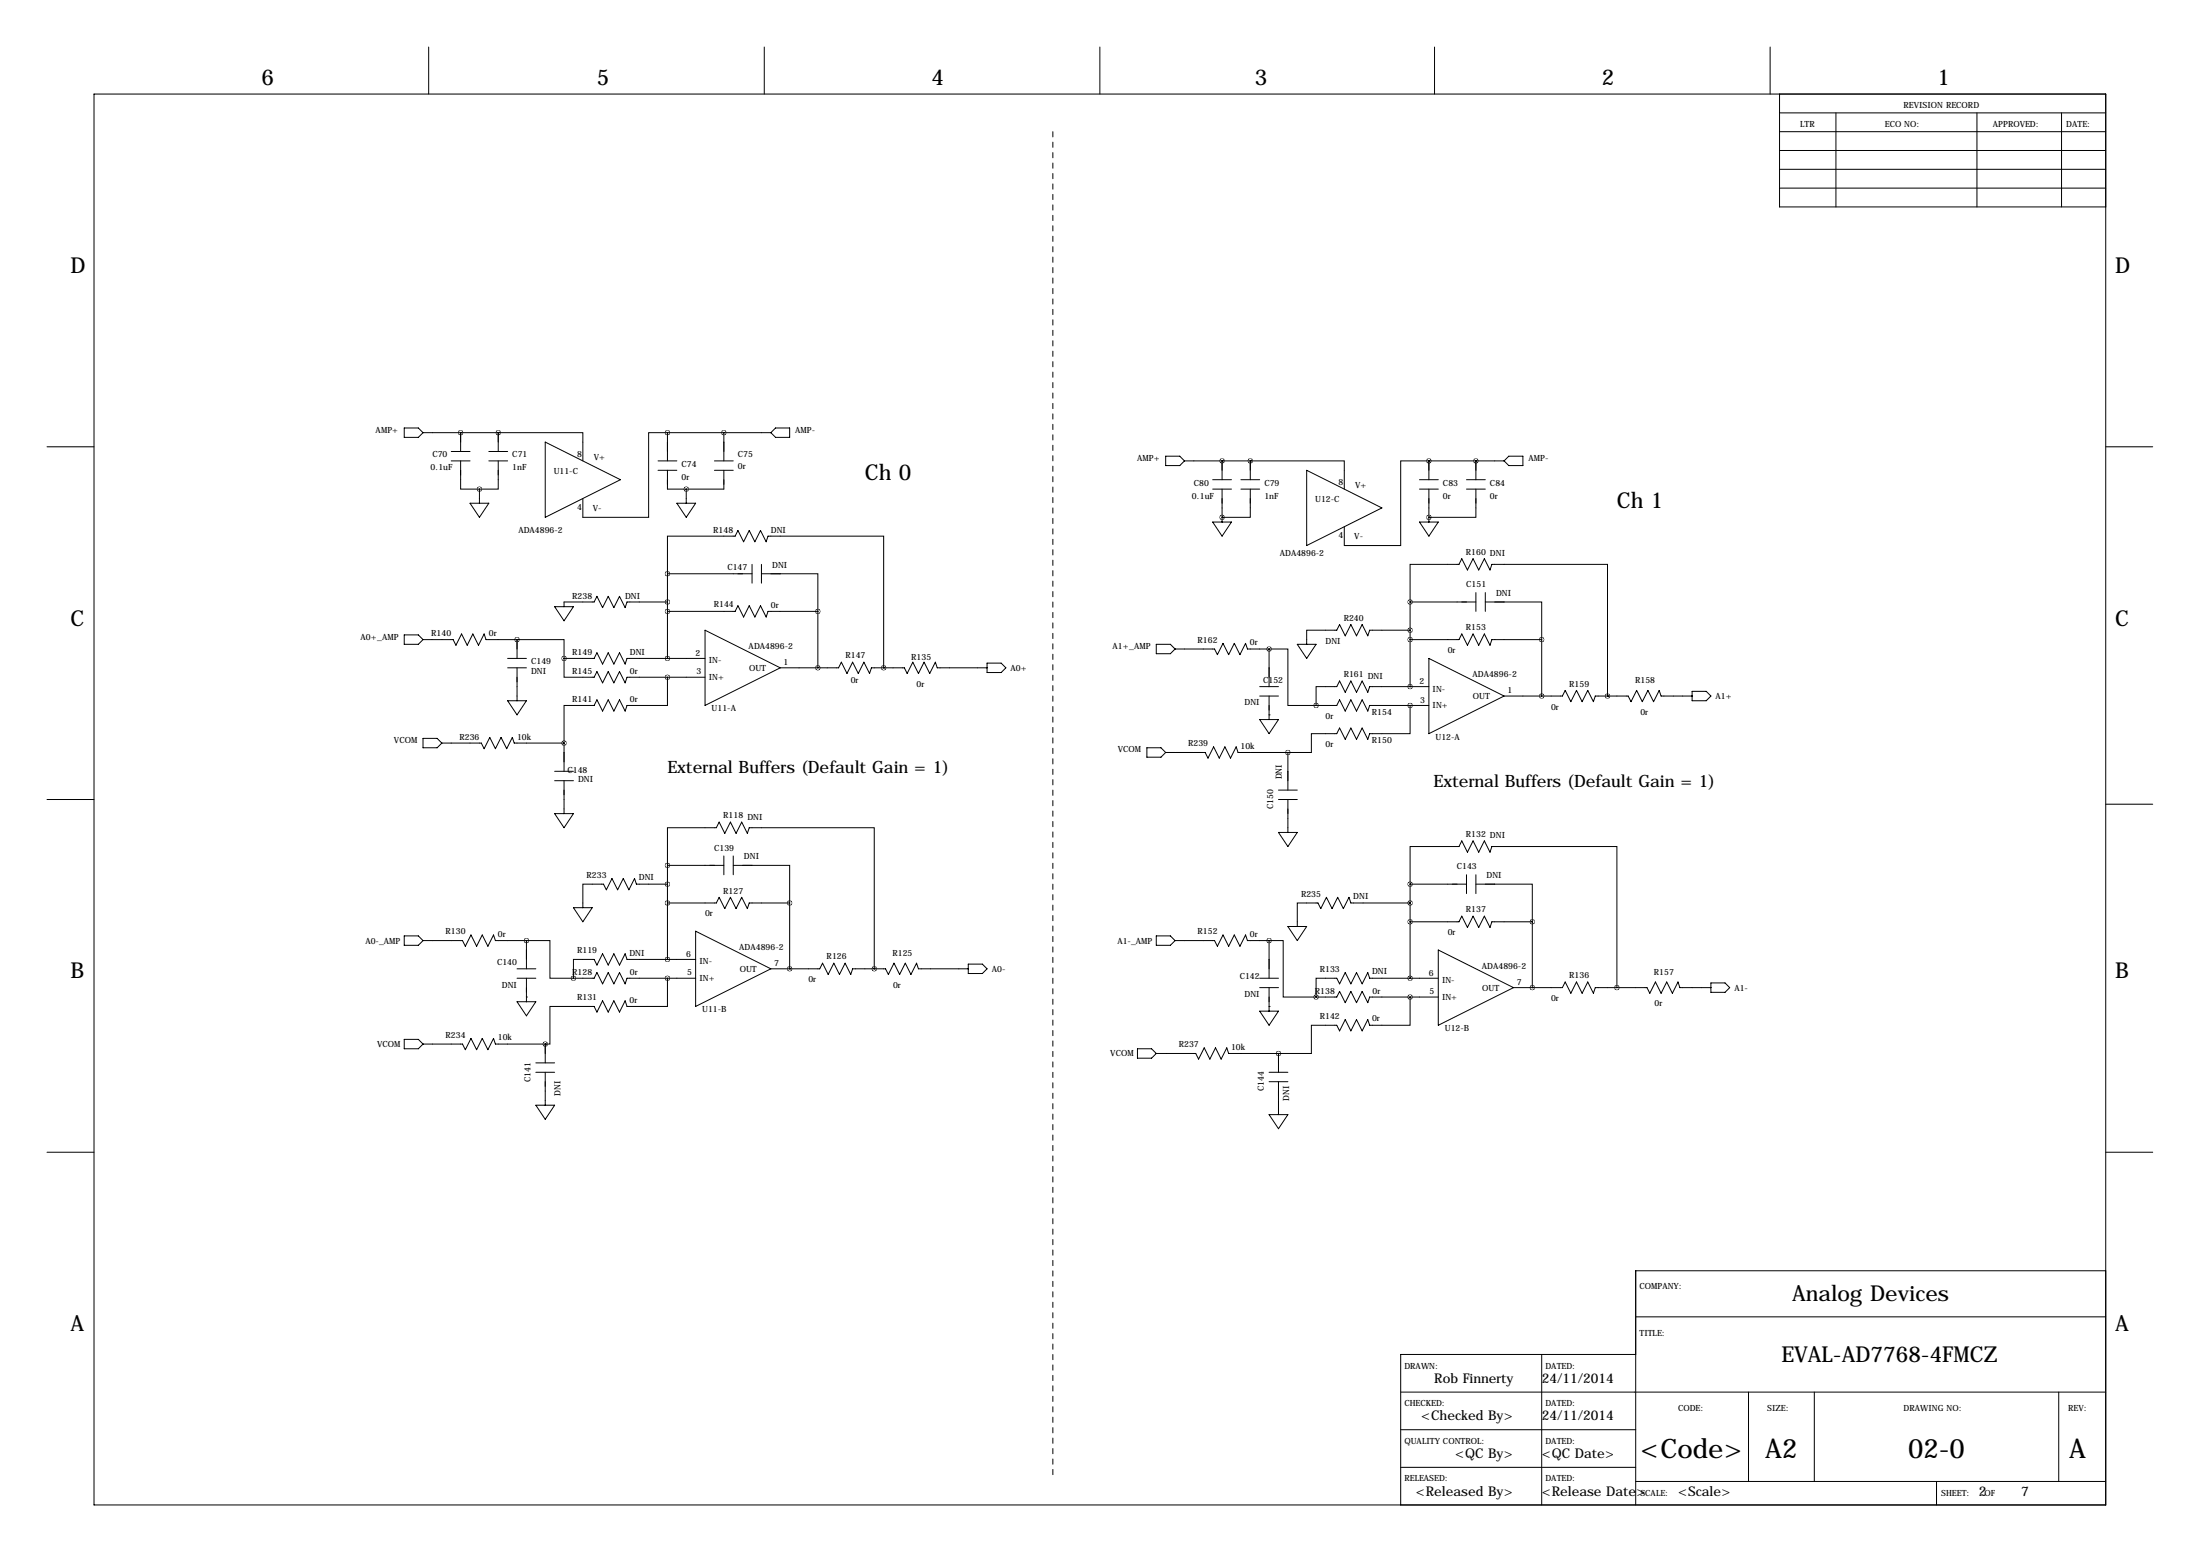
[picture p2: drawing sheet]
<svg xmlns="http://www.w3.org/2000/svg" width="594mm" height="419mm" viewBox="0 0 594 419" stroke-linecap="round" stroke-linejoin="round" font-family="sans-serif">
<g fill="none" stroke="#000" stroke-width=".27">
<path d="M115.8 12.7v12.7M206.5 12.7v12.7M297.2 12.7v12.7M387.6 12.7v12.7M478.3 12.7v12.7M25.4 25.4h543.6v381h-543.6zM480.8 25.4v30.5h88.2M480.8 30.5h88.2M480.8 35.6h88.2M496.1 30.5v25.4M534.2 30.5v25.4M557 30.5v25.4"/>
<path d="M480.8 40.6h88.2M480.8 45.7h88.2M480.8 50.8h88.2M109.2 115.6h3.8l1.3 1.2-1.3 1.3h-3.8zM114.3 116.8h20.3M124.5 116.8h.1M124.5 116.8v5.1M134.6 116.8h.1M134.6 116.8h22.9v7.7M134.6 116.8v5.1M147.3 119.4l20.3 10.1-20.3 10.2zM180.3 116.8h-5v22.9h-17.8v-5.1"/>
<path d="M180.3 116.8v7.7M180.3 116.8h28M195.6 116.8v7.7M209.5 115.6h3.9v2.5h-3.9l-1.2-1.3zM12.7 120.6h12.7M121.9 124.5h5.1M121.9 121.9h5.1M124.5 124.5v7.6h5M127 135.9h5.1l-2.6 3.8zM129.5 132.1v3.8M132.1 124.5h5.1M132.1 121.9h5.1"/>
<path d="M134.6 124.5v7.6h-5.1M177.8 124.5h5.1M177.8 127h5.1M180.3 127v5.1h15.3v-5.1M182.9 135.9h5.1l-2.6 3.8zM185.4 132.1v3.8M193 124.5h5.1M193 127h5.1M315 123.2h3.8l1.2 1.3-1.2 1.2h-3.8zM320 124.5h17.8M327.7 132.1h5M327.7 129.5h5"/>
<path d="M330.2 139.7h.1M330.2 124.5h.1M330.2 124.5v5M330.2 132.1v8.9M335.3 132.1h5.1M335.3 129.5h5.1M337.8 132.1v7.6h-7.6M337.8 124.5h.1M337.8 124.5h25.4v7.6M337.8 124.5v5M353.1 127l20.3 10.2-20.3 10.1zM383.5 132.1h5.1"/>
<path d="M383.5 129.5h5.1M386.1 139.7h.1M386.1 124.5h.1M386.1 124.5h-7.6v22.8h-15.3v-5.1M386.1 124.5h20.3M386.1 124.5v5M386.1 132.1v8.9M396.2 132.1h5.1M396.2 129.5h5.1M398.8 132.1v7.6h-12.7M398.8 124.5h.1M398.8 124.5v5"/>
<path d="M407.7 123.2h3.8v2.5h-3.8l-1.3-1.2zM569 120.6h12.7M180.3 154.9v-10.1h18.3l.8-1.5 1.5 3 1.5-3 1.6 3 1.5-3 1.5 3 .5-1.5h31.3v35.5M180.3 154.9h22.9M180.3 154.9v22.9M203.2 152.4v5.1M205.7 154.9h15.3v10.2M205.7 152.4v5.1M327.7 141h5l-2.5 3.8zM383.5 141h5.1l-2.5 3.8zM109.2 171.4h3.8l1.3 1.3-1.3 1.3h-3.8zM114.3 172.7h8.1l.8 1.5 1.5-3 1.5 3 1.6-3 1.5 3 1.5-3 .5 1.5h8.4"/>
<path d="M137.2 177.8h5M139.7 172.7h.1M139.7 172.7h12.7v5.1M139.7 172.7v5.1M149.9 163.8h5l-2.5 3.8zM152.4 177.8v5.1h8.1l.8-1.5 1.5 3 1.5-3 1.6 3 1.5-3 1.5 3 .5-1.5h21.1M152.4 177.8h8.1l.8-1.5 1.5 3 1.5-3 1.6 3 1.5-3 1.5 3 .5-1.5h21.1M180.3 162.6h-10.9l-.5 1.5-1.5-3.1-1.5 3.1-1.6-3.1-1.5 3.1-1.5-3.1-.8 1.6h-8.1v1.2M180.3 165.1h18.3l.8-1.5 1.5 3 1.5-3 1.6 3 1.5-3 1.5 3 .5-1.5h13.5M190.5 170.2l20.3 10.1-20.3 10.2zM221 165.1v15.2M266.7 179.1h3.8l1.3 1.2-1.3 1.3h-3.8z"/>
<path d="M312.4 174h3.8l1.3 1.3-1.3 1.2h-3.8zM317.5 175.3h10.7l.7 1.5 1.6-3.1 1.5 3.1 1.5-3.1 1.5 3.1 1.5-3.1 .6 1.6h5.8M342.9 175.3h5.1v15.2h7.6M342.9 175.3v10.1M350.5 174h5.1l-2.5 3.8zM381 170.2h-10.9l-.5 1.5-1.6-3-1.5 3-1.5-3-1.5 3-1.6-3-.7 1.5h-8.1v3.8M381 162.6v-10.2h13.2l.8-1.5 1.5 3 1.5-3 1.5 3 1.6-3 1.5 3 .5-1.5h31.2v35.6M381 172.7h13.2l.8-1.5 1.5 3 1.5-3 1.5 3 1.6-3 1.5 3 .5-1.5h13.5M381 162.6h17.8M381 162.6v22.8M386.1 177.8l20.3 10.2-20.3 10.1zM398.8 160v5.1"/>
<path d="M401.3 162.6h15.3v10.1M401.3 160v5.1M416.6 172.7v15.3M114.3 199.4h3.8l1.3 1.3-1.3 1.2h-3.8zM137.2 180.3h5M137.2 189.2h5l-2.5 3.8zM139.7 180.3v8.9M180.3 182.9v7.6h-10.9l-.5 1.5-1.5-3-1.5 3-1.6-3-1.5 3-1.5-3-.8 1.5h-8.1v10.2M210.8 180.3h15.8l.7-1.5 1.6 3.1 1.5-3.1 1.5 3.1 1.5-3.1 1.5 3.1 .6-1.6h8.8l.8 1.6 1.5-3.1 1.6 3.1 1.5-3.1 1.5 3.1 1.5-3.1 .5 1.5h13.5M238.8 180.3h.1M340.4 188h5M340.4 185.4h5"/>
<path d="M340.4 194.3h5l-2.5 3.8zM342.9 193h.1M342.9 188v6.3M355.6 190.5h5.6l.7-1.5 1.6 3 1.5-3 1.5 3 1.5-3 1.6 3 .5-1.5h16M381 185.4h.1M381 190.5v7.6h-10.9l-.5 1.5-1.6-3-1.5 3-1.5-3-1.5 3-1.6-3-.7 1.5h-6.9v5.1h-6.3M381 190.5h.1M386.1 185.4h-16l-.5 1.5-1.6-3-1.5 3-1.5-3-1.5 3-1.6-3-.7 1.5h-5.6v5.1M406.4 188h15.7l.8-1.6 1.5 3.1 1.6-3.1 1.5 3.1 1.5-3.1 1.5 3.1 .5-1.5h8.9l.8 1.5 1.5-3.1 1.5 3.1 1.6-3.1 1.5 3.1 1.5-3.1 .5 1.6h8.4M434.3 188h.1M457.2 186.7h3.8l1.3 1.3-1.3 1.2h-3.8zM12.7 215.9h12.7"/>
<path d="M119.4 200.7h10.6l.8 1.5 1.5-3.1 1.6 3.1 1.5-3.1 1.5 3.1 1.5-3.1 .5 1.6h13.5M149.9 210.8h5M149.9 208.3h5M149.9 219.7h5l-2.5 3.8zM152.4 200.7v7.6M152.4 210.8v8.9M309.9 201.9h3.8l1.3 1.3-1.3 1.3h-3.8zM315 203.2h10.6l.8 1.5 1.5-3 1.5 3 1.6-3 1.5 3 1.5-3 .5 1.5h13.5M345.4 215.9h5.1M345.4 213.4h5.1M348 203.2v10.2M348 215.9v8.9"/>
<path d="M569 217.2h12.7M180.3 238.8h-8.3l-.6-1.6-1.5 3.1-1.5-3.1-1.5 3.1-1.5-3.1-1.6 3.1-.7-1.5h-5.6v6.3M180.3 233.7v-10.2h13.2l.8-1.5 1.5 3 1.6-3 1.5 3 1.5-3 1.5 3 .5-1.5h33.8v38.1M180.3 233.7h15.3M180.3 233.7v25.4M195.6 231.1v5.1M198.1 233.7h15.3v10.1M198.1 231.1v5.1M345.4 224.8h5.1l-2.5 3.8zM381 238.8v-10.2h13.2l.8-1.5 1.5 3 1.5-3 1.5 3 1.6-3 1.5 3 .5-1.5h33.8v38.1M381 238.8h15.2M381 238.8v25.4"/>
<path d="M396.2 236.2v5.1M398.8 238.8h15.2v10.1M398.8 236.2v5.1M109.2 252.7h3.8l1.3 1.3-1.3 1.3h-3.8zM114.3 254h10.7l.7 1.5 1.6-3 1.5 3 1.5-3 1.5 3 1.5-3 .6 1.5h8.3M142.2 254h6.4v10.2h6.3M142.2 254v7.6M154.9 245.1h5.1l-2.5 3.8zM180.3 243.8h13.2l.8-1.5 1.5 3.1 1.6-3.1 1.5 3.1 1.5-3.1 1.5 3.1 .5-1.6h11M188 259.1h-18.6l-.5-1.5-1.5 3-1.5-3-1.6 3-1.5-3-1.5 3-.8-1.5h-5.6v5.1M188 251.5l20.3 10.1-20.3 10.2zM213.4 243.8v17.8"/>
<path d="M312.4 252.7h3.8l1.3 1.3-1.3 1.3h-3.8zM317.5 254h10.7l.7 1.5 1.6-3 1.5 3 1.5-3 1.5 3 1.5-3 .6 1.5h5.8M342.9 254h3.8v15.2h8.9M342.9 254v10.2M348 250.2h5.1l-2.6 3.8zM381 243.8h-16l-.5-1.5-1.5 3.1-1.6-3.1-1.5 3.1-1.5-3.1-1.5 3.1-.8-1.6h-5.6v6.4M381 248.9h13.2l.8-1.5 1.5 3 1.5-3 1.5 3 1.6-3 1.5 3 .5-1.5h10.9M388.6 256.5l20.3 10.2-20.3 10.2zM414 248.9v17.8M139.7 261.6h5.1M139.7 264.2h5.1M139.7 270.5h5.1l-2.6 3.8z"/>
<path d="M142.2 269.2h.1M142.2 264.2v6.3M154.9 264.2h5.6l.8-1.6 1.5 3.1 1.5-3.1 1.6 3.1 1.5-3.1 1.5 3.1 .5-1.5h18.6M180.3 264.2v7.6h-10.9l-.5-1.5-1.5 3-1.5-3-1.6 3-1.5-3-1.5 3-.8-1.5h-11.9v10.1h-1.3M208.3 261.6h13.2l.7-1.5 1.6 3 1.5-3 1.5 3 1.5-3 1.6 3 .5-1.5h8.9l.7 1.5 1.6-3 1.5 3 1.5-3 1.5 3 1.5-3 .6 1.5h13.4M213.4 261.6h.1M236.2 261.6h.1M261.6 260.4h3.8l1.3 1.2-1.3 1.3h-3.8zM340.4 264.2h5M340.4 266.7h5M340.4 273h5l-2.5 3.9zM342.9 271.8h.1"/>
<path d="M342.9 266.7v6.3M355.6 269.2h5.6l.7-1.5 1.6 3.1 1.5-3.1 1.5 3.1 1.5-3.1 1.6 3.1 .5-1.6h18.5M381 269.2v7.7h-10.9l-.5-1.6-1.6 3.1-1.5-3.1-1.5 3.1-1.5-3.1-1.6 3.1-.7-1.5h-6.9v7.6h-8.9M388.6 264.2h-18.5l-.5-1.6-1.6 3.1-1.5-3.1-1.5 3.1-1.5-3.1-1.6 3.1-.7-1.5h-5.6v5M408.9 266.7h13.2l.8-1.5 1.5 3 1.6-3 1.5 3 1.5-3 1.5 3 .5-1.5h14l.8 1.5 1.5-3 1.5 3 1.5-3 1.6 3 1.5-3 .5 1.5h8.4M414 266.7h.1M462.3 265.4h3.8l1.3 1.3-1.3 1.3h-3.8zM109.2 280.7h3.8l1.3 1.2-1.3 1.3h-3.8zM114.3 281.9h10.7l.7 1.6 1.6-3.1 1.5 3.1 1.5-3.1 1.5 3.1 1.5-3.1 .6 1.5h13.4M144.8 289.6h5.1M144.8 287h5.1M144.8 298.4h5.1l-2.6 3.9z"/>
<path d="M147.3 281.9h.1M147.3 281.9v5.1M147.3 289.6v8.8M307.3 283.2h3.8l1.3 1.3-1.3 1.3h-3.8zM312.4 284.5h10.7l.7 1.5 1.6-3 1.5 3 1.5-3 1.5 3 1.6-3 .5 1.5h13.4M342.9 289.6h5.1M342.9 292.1h5.1M345.4 284.5h.1M345.4 284.5v5.1M345.4 292.1v8.9M12.7 311.1h12.7M342.9 301h5.1l-2.6 3.8z"/>
<path d="M569 311.1h12.7M442 355.6h127M569 343.2h-127v63.2M378.5 375.9h190.5M416.6 365.8v40.6M442 365.8h-63.5v40.6M472.4 375.9v24.1M490.2 375.9v24.1M556.3 375.9v24.1M378.5 386.1h63.5M378.5 396.2h63.5M442 400h127"/>
<path d="M523.2 400v6.4"/>
</g>
<path d="M284.5 35.6v363.2" fill="none" stroke="#000" stroke-width=".27" stroke-dasharray="1.4 1.4"/>
<path d="M220.9 165.1a.05 .05 0 0 0 .1 0 .05 .05 0 0 0-.1 0zM134.6 116.8a.05 .05 0 0 0 .1 0 .05 .05 0 0 0-.1 0zM124.4 116.8a.05 .05 0 0 0 .1 0 .05 .05 0 0 0-.1 0zM185.4 132.1a.05 .05 0 0 0 .1 0 .05 .05 0 0 0-.1 0zM180.3 116.8a.05 .05 0 0 0 .1 0 .05 .05 0 0 0-.1 0zM180.3 243.8a.05 .05 0 0 0 .1 0 .05 .05 0 0 0-.1 0zM180.3 238.8a.05 .05 0 0 0 .1 0 .05 .05 0 0 0-.1 0zM147.3 281.9a.05 .05 0 0 0 .1 0 .05 .05 0 0 0-.1 0zM154.9 264.2a.05 .05 0 0 0 .1 0 .05 .05 0 0 0-.1 0zM180.3 165.1a.05 .05 0 0 0 .1 0 .05 .05 0 0 0-.1 0zM180.3 162.6a.05 .05 0 0 0 .1 0 .05 .05 0 0 0-.1 0zM180.3 177.8a.05 .05 0 0 0 .1 0 .05 .05 0 0 0-.1 0zM180.3 182.9a.05 .05 0 0 0 .1 0 .05 .05 0 0 0-.1 0zM220.9 180.3a.05 .05 0 0 0 .1 0 .05 .05 0 0 0-.1 0zM180.3 259.1a.05 .05 0 0 0 .1 0 .05 .05 0 0 0-.1 0zM180.3 264.2a.05 .05 0 0 0 .1 0 .05 .05 0 0 0-.1 0zM213.3 243.8a.05 .05 0 0 0 .1 0 .05 .05 0 0 0-.1 0zM213.3 261.6a.05 .05 0 0 0 .1 0 .05 .05 0 0 0-.1 0zM416.5 172.7a.05 .05 0 0 0 .1 0 .05 .05 0 0 0-.1 0zM345.4 284.5a.05 .05 0 0 0 .1 0 .05 .05 0 0 0-.1 0zM347.9 203.2a.05 .05 0 0 0 .1 0 .05 .05 0 0 0-.1 0zM416.5 188a.05 .05 0 0 0 .1 0 .05 .05 0 0 0-.1 0zM414 248.9a.05 .05 0 0 0 .1 0 .05 .05 0 0 0-.1 0zM414 266.7a.05 .05 0 0 0 .1 0 .05 .05 0 0 0-.1 0zM180.3 154.9a.05 .05 0 0 0 .1 0 .05 .05 0 0 0-.1 0zM180.3 233.7a.05 .05 0 0 0 .1 0 .05 .05 0 0 0-.1 0zM236.2 261.6a.05 .05 0 0 0 .1 0 .05 .05 0 0 0-.1 0zM238.7 180.3a.05 .05 0 0 0 .1 0 .05 .05 0 0 0-.1 0zM436.8 266.7a.05 .05 0 0 0 .1 0 .05 .05 0 0 0-.1 0zM434.3 188a.05 .05 0 0 0 .1 0 .05 .05 0 0 0-.1 0zM129.5 132.1a.05 .05 0 0 0 .1 0 .05 .05 0 0 0-.1 0zM398.7 124.5a.05 .05 0 0 0 .1 0 .05 .05 0 0 0-.1 0zM195.5 116.8a.05 .05 0 0 0 .1 0 .05 .05 0 0 0-.1 0zM142.2 254a.05 .05 0 0 0 .1 0 .05 .05 0 0 0-.1 0zM337.8 124.5a.05 .05 0 0 0 .1 0 .05 .05 0 0 0-.1 0zM386 124.5a.05 .05 0 0 0 .1 0 .05 .05 0 0 0-.1 0zM386 139.7a.05 .05 0 0 0 .1 0 .05 .05 0 0 0-.1 0z" fill="#000" stroke="#000" stroke-width="1.3"/>
<g font-size="7.3">
<text x="443.3" y="393.7">&lt;Code&gt;</text>
<text x="477" y="393.7">A2</text>
<text x="515.6" y="393.7">02-0</text>
<text x="559.1" y="393.7">A</text>
</g>
<g font-size="5.9">
<text x="70.6" y="22.9">6</text>
<text x="161.3" y="22.9">5</text>
<text x="251.7" y="22.9">4</text>
<text x="339.1" y="22.9">3</text>
<text x="432.8" y="22.9">2</text>
<text x="523.5" y="22.9">1</text>
<text x="19" y="73.7">D</text>
<text x="571.5" y="73.7">D</text>
<text x="233.7" y="129.5">Ch 0</text>
<text x="436.9" y="137.2">Ch 1</text>
<text x="19" y="168.9">C</text>
<text x="571.5" y="168.9">C</text>
<text x="19" y="264.2">B</text>
<text x="571.5" y="264.2">B</text>
<text x="484.2" y="351.3">Analog Devices</text>
<text x="19" y="359.4">A</text>
<text x="571.5" y="359.4">A</text>
<text x="481.3" y="367.8">EVAL-AD7768-4FMCZ</text>
</g>
<g font-size="4.6">
<text x="180.3" y="208.6">External Buffers (Default Gain = 1)</text>
<text x="387.4" y="212.4">External Buffers (Default Gain = 1)</text>
</g>
<g font-size="3.6">
<text x="387.5" y="373.4">Rob Finnerty</text>
<text x="416.6" y="373.4">24/11/2014</text>
<text x="384" y="383.5">&lt;Checked By&gt;</text>
<text x="416.6" y="383.5">24/11/2014</text>
<text x="393.1" y="393.7">&lt;QC By&gt;</text>
<text x="416.6" y="393.7">&lt;QC Date&gt;</text>
<text x="382.5" y="403.9">&lt;Released By&gt;</text>
<text x="416.6" y="403.9">&lt;Release Date&gt;</text>
<text x="453.4" y="403.9">&lt;Scale&gt;</text>
<text x="534.7" y="403.9">2</text>
<text x="546.1" y="403.9">7</text>
</g>
<g font-size="2.3">
<text x="514.4" y="29.2">REVISION RECORD</text>
<text x="486.4" y="34.3">LTR</text>
<text x="509.3" y="34.3">ECO NO:</text>
<text x="538.5" y="34.3">APPROVED:</text>
<text x="558.3" y="34.3">DATE:</text>
<text x="101.5" y="116.8">AMP+</text>
<text x="214.9" y="116.8">AMP-</text>
<text x="116.8" y="123.5">C70</text>
<text x="138.4" y="123.5">C71</text>
<text x="156" y="123.4">8</text>
<text x="160.4" y="124.3">V+</text>
<text x="199.4" y="123.5">C75</text>
<text x="307.2" y="124.5">AMP+</text>
<text x="413" y="124.5">AMP-</text>
<text x="116.3" y="127">0.1uF</text>
<text x="138.4" y="127">1nF</text>
<text x="149.6" y="128">U11-C</text>
<text x="184.2" y="126.1">C74</text>
<text x="184.2" y="129.5">0r</text>
<text x="199.4" y="126.7">0r</text>
<text x="322.6" y="131.2">C80</text>
<text x="341.6" y="131.2">C79</text>
<text x="361.7" y="131.1">8</text>
<text x="366.2" y="131.9">V+</text>
<text x="389.9" y="131.2">C83</text>
<text x="402.6" y="131.2">C84</text>
<text x="156" y="137.8">4</text>
<text x="160.2" y="138">V-</text>
<text x="322.1" y="134.6">0.1uF</text>
<text x="341.6" y="134.6">1nF</text>
<text x="355.4" y="135.6">U12-C</text>
<text x="389.9" y="134.6">0r</text>
<text x="402.6" y="134.6">0r</text>
<text x="140.1" y="143.9">ADA4896-2</text>
<text x="192.7" y="143.9">R148</text>
<text x="208.3" y="143.9">DNI</text>
<text x="361.7" y="145.4">4</text>
<text x="365.9" y="145.6">V-</text>
<text x="396.1" y="149.9">R160 DNI</text>
<text x="196.5" y="154">C147</text>
<text x="208.6" y="153.3">DNI</text>
<text x="345.8" y="150.2">ADA4896-2</text>
<text x="154.6" y="161.6">R238</text>
<text x="168.9" y="161.6">DNI</text>
<text x="396.2" y="158.6">C151</text>
<text x="404.2" y="160.9">DNI</text>
<text x="192.9" y="163.8">R144</text>
<text x="208.3" y="164.2">0r</text>
<text x="363.1" y="167.6">R240</text>
<text x="97.4" y="172.7">A0+_AMP</text>
<text x="116.5" y="171.8">R140</text>
<text x="132.1" y="171.8">0r</text>
<text x="323.6" y="173.6">R162</text>
<text x="358.1" y="173.8">DNI</text>
<text x="396.1" y="170.2">R153</text>
<text x="143.5" y="179.4">C149</text>
<text x="154.6" y="176.9">R149</text>
<text x="170.2" y="176.9">DNI</text>
<text x="188" y="177.1">2</text>
<text x="191.5" y="179.1">IN-</text>
<text x="202.3" y="175.3">ADA4896-2</text>
<text x="211.7" y="179.6">1</text>
<text x="228.4" y="177.8">R147</text>
<text x="246.2" y="178.1">R135</text>
<text x="300.6" y="175.3">A1+_AMP</text>
<text x="337.7" y="174.2">0r</text>
<text x="391.2" y="176.4">0r</text>
<text x="143.5" y="182">DNI</text>
<text x="154.6" y="182">R145</text>
<text x="170.2" y="182">0r</text>
<text x="188.2" y="182.1">3</text>
<text x="191.5" y="183.7">IN+</text>
<text x="202.4" y="181.1">OUT</text>
<text x="229.9" y="184.5">0r</text>
<text x="247.7" y="185.4">0r</text>
<text x="273.1" y="181.1">A0+</text>
<text x="341.3" y="184.5">C152</text>
<text x="363.1" y="182.9">R161 DNI</text>
<text x="383.5" y="184.7">2</text>
<text x="397.9" y="182.9">ADA4896-2</text>
<text x="424" y="185.4">R159</text>
<text x="441.8" y="184.5">R158</text>
<text x="154.6" y="189.6">R141</text>
<text x="170.2" y="189.6">0r</text>
<text x="336.3" y="190.5">DNI</text>
<text x="383.7" y="189.7">3</text>
<text x="387.1" y="186.7">IN-</text>
<text x="387.1" y="191.3">IN+</text>
<text x="398" y="188.8">OUT</text>
<text x="407.3" y="187.2">1</text>
<text x="419.1" y="191.6">0r</text>
<text x="463.6" y="188.8">A1+</text>
<text x="192.3" y="192.1">U11-A</text>
<text x="358.1" y="194.1">0r</text>
<text x="370.7" y="193">R154</text>
<text x="443.2" y="193">0r</text>
<text x="106.5" y="200.7">VCOM</text>
<text x="124.1" y="199.7">R236</text>
<text x="139.7" y="199.7">10k</text>
<text x="302" y="203.2">VCOM</text>
<text x="321" y="201.5">R239</text>
<text x="335.2" y="202.2">10k</text>
<text x="358.1" y="201.8">0r</text>
<text x="370.7" y="200.7">R150</text>
<text x="387.9" y="199.7">U12-A</text>
<text x="153.3" y="208.6">C148</text>
<text x="156.2" y="211.2">DNI</text>
<text x="346.3" y="210.5" transform="rotate(-90 346.3 210.5)">DNI</text>
<text x="195.4" y="221">R118 DNI</text>
<text x="344" y="218.5" transform="rotate(-90 344 218.5)">C150</text>
<text x="396.1" y="226.1">R132 DNI</text>
<text x="193" y="229.7">C139</text>
<text x="201" y="232">DNI</text>
<text x="158.5" y="237.1">R233</text>
<text x="172.6" y="237.7">DNI</text>
<text x="393.6" y="234.8">C143</text>
<text x="401.7" y="237.1">DNI</text>
<text x="195.4" y="241.3">R127</text>
<text x="351.5" y="242.2">R235</text>
<text x="365.7" y="242.8">DNI</text>
<text x="190.5" y="247.5">0r</text>
<text x="396.1" y="246.4">R137</text>
<text x="98.7" y="254.8">A0-_AMP</text>
<text x="120.4" y="252.3">R130</text>
<text x="134.5" y="253">0r</text>
<text x="155.9" y="257.4">R119</text>
<text x="199.7" y="256.5">ADA4896-2</text>
<text x="301.9" y="254.8">A1-_AMP</text>
<text x="323.6" y="252.3">R152</text>
<text x="337.7" y="253">0r</text>
<text x="391.2" y="252.6">0r</text>
<text x="134.3" y="260.7">C140</text>
<text x="154.6" y="263.2">R128</text>
<text x="170.1" y="258.1">DNI</text>
<text x="170.2" y="263.2">0r</text>
<text x="185.4" y="258.4">6</text>
<text x="185.6" y="263.4">5</text>
<text x="189" y="260.4">IN-</text>
<text x="199.9" y="262.4">OUT</text>
<text x="209.2" y="260.9">7</text>
<text x="223.4" y="259.1">R126</text>
<text x="241.1" y="258.2">R125</text>
<text x="268" y="262.4">A0-</text>
<text x="356.6" y="262.5">R133</text>
<text x="370.7" y="263.1">DNI</text>
<text x="386.1" y="263.4">6</text>
<text x="400.4" y="261.6">ADA4896-2</text>
<text x="446.9" y="263.2">R157</text>
<text x="135.6" y="266.7">DNI</text>
<text x="189" y="265">IN+</text>
<text x="218.4" y="265.3">0r</text>
<text x="241.3" y="266.7">0r</text>
<text x="335" y="264.5">C142</text>
<text x="336.3" y="269.2">DNI</text>
<text x="355.3" y="268.3">R138</text>
<text x="370.8" y="268.3">0r</text>
<text x="386.3" y="268.5">5</text>
<text x="389.6" y="265.5">IN-</text>
<text x="400.5" y="267.5">OUT</text>
<text x="409.9" y="266">7</text>
<text x="424" y="264.2">R136</text>
<text x="468.6" y="267.5">A1-</text>
<text x="155.9" y="270.1">R131</text>
<text x="170.1" y="270.8">0r</text>
<text x="189.7" y="273.4">U11-B</text>
<text x="356.6" y="275.2">R142</text>
<text x="370.7" y="275.8">0r</text>
<text x="389.6" y="270">IN+</text>
<text x="419.1" y="270.3">0r</text>
<text x="447" y="271.8">0r</text>
<text x="120.4" y="280.3">R234</text>
<text x="134.5" y="280.9">10k</text>
<text x="390.4" y="278.5">U12-B</text>
<text x="101.9" y="282.7">VCOM</text>
<text x="300" y="285.3">VCOM</text>
<text x="318.5" y="282.8">R237</text>
<text x="332.6" y="283.5">10k</text>
<text x="143.3" y="292.2" transform="rotate(-90 143.3 292.2)">C141</text>
<text x="151.5" y="295.9" transform="rotate(-90 151.5 295.9)">DNI</text>
<text x="341.5" y="294.7" transform="rotate(-90 341.5 294.7)">C144</text>
<text x="348.3" y="297.2" transform="rotate(-90 348.3 297.2)">DNI</text>
<text x="443" y="348">COMPANY:</text>
<text x="443" y="360.7">TITLE:</text>
<text x="379.5" y="369.6">DRAWN:</text>
<text x="417.6" y="369.6">DATED:</text>
<text x="379.5" y="379.7">CHECKED:</text>
<text x="417.6" y="379.7">DATED:</text>
<text x="453.4" y="381">CODE:</text>
<text x="477.5" y="381">SIZE:</text>
<text x="514.4" y="381">DRAWING NO:</text>
<text x="558.8" y="381">REV:</text>
<text x="379.5" y="389.9">QUALITY CONTROL:</text>
<text x="417.6" y="389.9">DATED:</text>
<text x="379.5" y="400">RELEASED:</text>
<text x="417.6" y="400">DATED:</text>
<text x="443.2" y="403.9">SCALE:</text>
<text x="524.5" y="403.9">SHEET:</text>
<text x="536.2" y="403.9">OF</text>
</g>
</svg>
